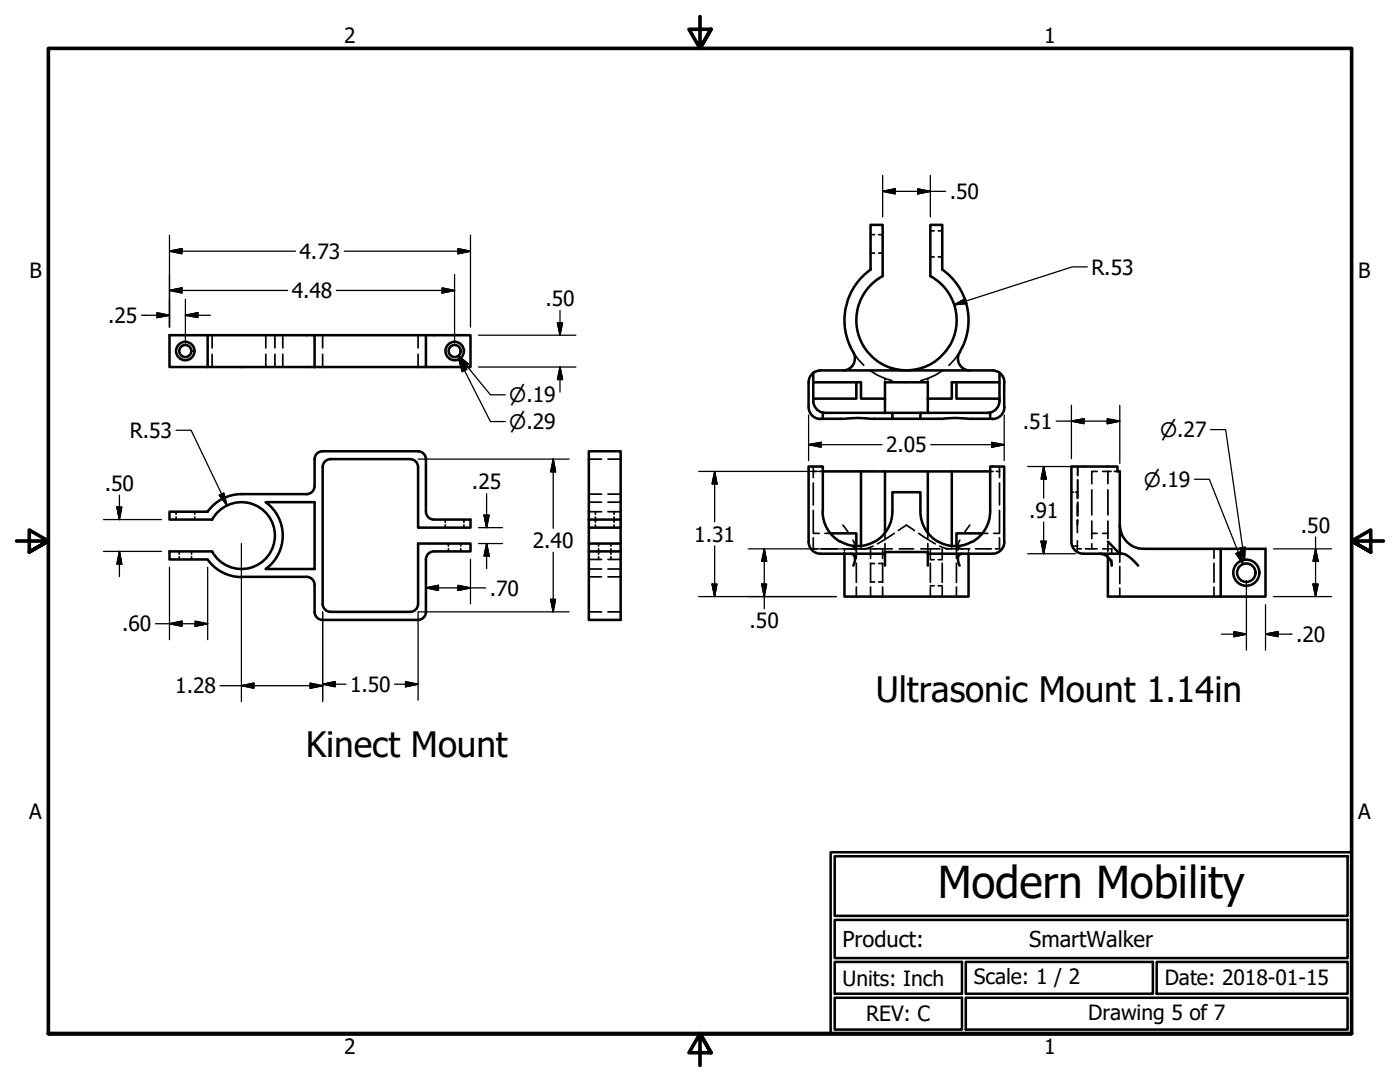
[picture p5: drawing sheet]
<svg xmlns="http://www.w3.org/2000/svg" width="279mm" height="216mm" viewBox="0 0 279 216" stroke-linecap="round" stroke-linejoin="round" font-family="sans-serif">
<!-- layer: Visible (ANSI) -->
<g fill="none" stroke="#000" stroke-width=".51">
<path d="M173.7 53.8v-8.9h2.4v10.2M173.8 53.8a12.5 12.5 0 0 0-3.3 16.9 2.39 2.39 0 0 1-2.3 3.2M176.1 55.1a10 10 0 0 0-2.5 15.7 10 10 0 0 0 15.8-1.7M185.7 55.1v-10.2h2.3l.1 8.9a12.4 12.4 0 0 1 4 15.3M185.7 55.1a10 10 0 0 1 3.7 14M41.4 73.2h-7.6v-6.3h29v6.3M41.4 66.9v6.3h43.6v-6.3M62.8 66.9h31.1v6.3h-8.9M162.3 80a2.39 2.39 0 0 0 1.9 2.3M162.3 76.3h9.5v3.2h4.8M162.3 74.4v5.6M170.9 76.3v3.2h-8.6"/>
<path d="M190.9 76.3v3.2h8.6M192.1 69.1l-.3 .6a2.53 2.53 0 0 0 1.2 4.2h.5M198 73.9h-34.2a2.39 2.39 0 0 0-2.4 2.4v4.9M198.1 73.9l.7 .1 .7 .4M199.5 76.3h-9.6v3.2h-4.7M199.5 74.4v5.6M199.5 80a2.39 2.39 0 0 1-1.9 2.3M199.5 74.4a2.39 2.39 0 0 1 .9 1.9M200.4 76.3v4.9M61.2 98.6h-13a8.3 8.3 0 0 0-6.8 3.5M62.8 97a1.59 1.59 0 0 1-1.6 1.6M62.8 91.6v5.4"/>
<path d="M64.4 90a1.59 1.59 0 0 0-1.6 1.6M64.4 90h19a1.59 1.59 0 0 1 1.6 1.6M81.8 91.6h-15.8a1.59 1.59 0 0 0-1.6 1.6v27.3M81.9 91.6a1.59 1.59 0 0 1 1.5 1.6v12.1h10.5v-1.6h-7.3a1.59 1.59 0 0 1-1.6-1.6M85 91.6v10.5M161.4 81.2a2.39 2.39 0 0 0 2.4 2.4M164.2 82.3h33.4v1.3M164.2 94.1h21M164.2 82.3v1.3M171.8 94.1v14.8M176.6 82.4v-6.1h8.6v6.1M176.6 94.1v12.2"/>
<path d="M178.1 82.4v1.2h-3.6a34 34 0 0 0-6.7 0h-4.1M183.7 83.6h3.5a34 34 0 0 1 6.8 0h4M183.7 82.4v1.2h-5.6M189.9 94.1h-4.7v12.2M189.9 94.1h7.7M189.9 94.1v14.8M200.4 81.2a2.39 2.39 0 0 1-2.3 2.4M41.4 111.6a8.3 8.3 0 0 0 6.8 3.5M41.4 102.1h-7.6v1.6h8.5M42.3 110h-8.5v1.6h7.6M42.3 103.7a6.7 6.7 0 0 1 10.1-2 6.7 6.7 0 0 1 0 10.3 6.7 6.7 0 0 1-10.1-2M48.2 115.1h13"/>
<path d="M53 100.2h9.8v13.3h-9.8M53.1 100.2a8.2 8.2 0 0 1 0 13.3M61.2 115.1a1.59 1.59 0 0 1 1.6 1.6v5.4a1.59 1.59 0 0 0 1.6 1.6M117.5 110v13.7h6.4v-13.7M117.5 103.7h6.4M123.9 103.7v-13.7h-6.4v15.3M123.9 103.7v6.3M123.9 105.3h-6.4v3.2M123.9 108.5h-6.4v1.5h6.4M161.4 108.1a2.39 2.39 0 0 0 2.4 2.4h12.8M164.2 102a7 7 0 0 0 3.5 6.1M164.2 102v-8.9h-2.8v15"/>
<path d="M165.8 106.4h5.1v2.6M167.8 108.1a6.9 6.9 0 0 0 6.7 0M168.5 110.5v8.5h24.8v-8.5M169.6 110.5a1.17 1.17 0 0 1 1 .7 1.17 1.17 0 0 1-.1 1.2l-.2 .5M176.6 112.9v-2.7h8.6v2.7M185.2 110.5h12.8M187.2 108.1a6.9 6.9 0 0 0 6.8 0M187.3 108.1a7 7 0 0 1-3.6-6.1v-3.8h-5.6a13.9 13.9 0 0 1-.4 6.3 7 7 0 0 1-3.2 3.6M192.2 110.5a1.02 1.02 0 0 0-1 1.5l.3 .9M196 106.4h-5.1v2.6M200.4 108.1v-15h-2.8v8.9a7 7 0 0 1-3.6 6.1M200.4 108.1a2.39 2.39 0 0 1-2.3 2.4"/>
<path d="M213.8 108.1v-15h9.2v1h.5v16.4a4.3 4.3 0 0 1 3.2 1.9l.4 .5M213.8 108.1a2.39 2.39 0 0 0 2.4 2.4M219.4 110.5a2.46 2.46 0 0 1 2.5 2.4M221.1 108.1l2.4 2.4h-7.3M223.5 104.8a4.8 4.8 0 0 0 4.8 4.7h15.3v9.5h-22.5v-7.8M243.6 109.5h9v9.5h-9M64.4 120.5a1.59 1.59 0 0 0 1.6 1.6h15.8M83.4 120.5a1.59 1.59 0 0 1-1.5 1.6M83.4 120.5v-12h10.5v1.5h-7.3a1.59 1.59 0 0 0-1.6 1.6v10.5a1.59 1.59 0 0 1-1.6 1.6h-19"/>
<circle cx="37" cy="70" r="1.84"/>
<circle cx="37" cy="70" r="1.21"/>
<circle cx="90.7" cy="70" r="1.84"/>
<circle cx="90.7" cy="70" r="1.21"/>
<circle cx="248.7" cy="114.3" r="2.6"/>
<circle cx="248.7" cy="114.3" r="1.84"/>
</g>
<!-- layer: Hidden (ANSI) -->
<g fill="none" stroke="#000" stroke-width=".34">
<path d="M173.7 50.5h.8M173.7 46.8h.8M175.3 50.5h.8M175.3 46.8h.8M185.7 51.3h.7M185.7 46.1h.7M187.2 51.3h.8M187.2 46.1h.8M42.3 66.9v2.5M42.3 70.7v2.5M53 66.9v2.5M53 70.7v2.5"/>
<path d="M54.9 66.9v2.5M54.9 70.7v2.5M56.4 66.9v2.5M56.4 70.7v2.5M64.4 66.9v2.5M64.4 70.7v2.5M83.4 66.9v2.5M83.4 70.7v2.5M170.3 70.3l.9 1.4 1.2 1.2M173.7 74l1.4 .8 1.5 .7M176.6 75.5v.3M176.6 76v.3"/>
<path d="M176.6 75.5l1.4 .4M179.5 76.2h2.8M185.2 75.5v.3M185.2 76v.3M185.2 75.5l-1.4 .4M188.1 74l-1.4 .8-1.5 .7M191.5 70.3l-1 1.4-1.1 1.2M117.5 98.6h2.6M117.5 91.6h2.6M121.3 98.6h2.6M121.3 91.6h2.6M162.3 93.1v2.2"/>
<path d="M162.3 96.4v4.4M162.3 94.1h.6M163.6 94.1h.6M197.6 94.1h.6M198.8 94.1h.7M199.5 93.1v2.2M199.5 96.4v4.4M213.8 98.2h.4M214.6 98.2h.4v1.3M215.1 93.1v1.8M215.1 95.8v3.6M217.9 97.7v5"/>
<path d="M218.9 94.1h-1v2.4M220 94.1h1.7M221.1 94.1v2.4M221.1 97.7v5M222.4 94.1h.6M35.1 102.1v.5M35.1 103.2v.5M35.8 110v.6M35.8 111.1v.5M38.2 110v.6M38.2 111.1v.5M38.9 102.1v.5"/>
<path d="M38.9 103.2v.5M88.9 103.7v.5M88.9 104.7v.6M89.5 108.5v.5M89.5 109.5v.5M91.9 108.5v.5M91.9 109.5v.5M92.6 103.7v.5M92.6 104.7v.6M117.5 115.1h2.6M117.5 113.5h2.6M117.5 100.2h2.6"/>
<path d="M117.5 111.6h2.6M117.5 102.1h2.6M118.8 102.1v.5M118.8 103.2v1M118.8 104.7v.6M119.5 108.5v.5M119.5 109.5v1.1M119.5 111.1v.5M121.3 115.1h2.6M121.3 113.5h2.6M121.3 100.2h2.6M121.3 111.6h2.6"/>
<path d="M121.3 102.1h2.6M121.9 108.5v.5M121.9 109.5v1.1M121.9 111.1v.5M122.6 102.1v.5M122.6 103.2v1M122.6 104.7v.6M162.3 107.3v2.2h.8M162.3 101.9v4.4M162.3 106.4h1.2M163.9 109.5h3.2M164.6 106.4h1.2"/>
<path d="M168.2 104.8l1.1 1.5M168.3 109.5h4.7M168.5 109.5v.4M168.5 110.2v.3M170.2 107.8a1.3 1.3 0 0 1 .3 1.5l-.4 .1M170.6 108.9v.9M170.6 110.7v.8M170.9 109v.2M170.9 109.3v2.1M170.9 112.4v3.8M170.9 117.1v1.9M171.8 108.9v.2"/>
<path d="M171.8 109.3v.2M173.7 109.5v1.9M173.7 112.4v3.8M173.7 117.1v1.9M173.7 116.1h.8M173.7 112.4h.8M174.2 109l-1 .4-.8 .1M174.2 109.5h3.9M175.3 116.1h.8M175.3 112.4h.8M176.1 109.5v1.9M176.1 112.4v3.8"/>
<path d="M176.1 117.1v1.9M176.6 106.3v1.1M176.6 108.5v1.2M176.6 109.9v.3M178.5 106.4l-3.4 2.1M179.3 105.9l1.6-1.1 1.6 1.1M179.5 109.5h2.8M183.3 106.4l3.3 2.1M185.2 108.5v1h-1.4M185.2 106.3v1.1M185.2 109.9v.3M185.7 109.5v1.9"/>
<path d="M185.7 112.4v3.8M185.7 117.1v1.9M185.7 116.9h.7M185.7 111.7h.7M187.2 116.9h.8M187.2 111.7h.8M187.5 109l1.1 .4 .8 .1M187.6 109.5h-2.4v.2M188 109.5v1.9M188 112.4v3.8M188 117.1v1.9M188.8 109.5h4.7"/>
<path d="M189.9 108.9v.2M189.9 109.3v.2M190.9 109v.2M190.9 109.3v2.1M190.9 112.4v3.8M190.9 117.1v1.9M191.2 108.9v.9M191.2 110.7v.8M191.6 107.8a1.07 1.07 0 0 0-.1 1.6h.2M193.3 109.5v.4M193.3 110.2v.3M193.5 104.8l-1 1.5"/>
<path d="M194.7 109.5h3.2M196 106.4h1.1M198.3 106.4h1.2M199.5 107.3v2.2h-.8M199.5 101.9v4.4M214 109h.3M214.7 109h.3M215 100.8v2.1M215 109.5h.8M215 103.8v2.5M215 107.9v1.8M215 109.9v.3"/>
<path d="M215.1 100.2v2.7v-2.7M215.1 103.8l-.1 .8M216.6 109.5h1M217.7 109.5h1.2M217.9 104v2.4M217.9 108.5v1M218.9 106.4h-1v1.1M220 109.5h1.4M220 106.4h1.1M221.1 104v3.5M221.1 108.5v1.6M221.1 110.6v.6"/>
<path d="M221.6 109.5h.3v1.1M221.9 111.8v1.1M223.5 110.5v1.7M223.5 113v3.5M223.5 117.3v1.7M242.3 109.5v1.9M242.3 112.4v3.8M242.3 117.1v1.9M117.5 122.1h2.6M121.3 122.1h2.6"/>
</g>
<!-- layer: Border (ANSI) -->
<path d="M139.7 3.3v6.4l-2.2-3.9h4.4l-2.2 3.9 2.2-3.9M3.3 107.9h6.4l-3.9-2.2v4.5l3.9-2.3-3.9 2.3M276.1 107.9h-6.4l3.9-2.2v4.5l-3.9-2.3 3.9 2.3M9.7 206.2v-196.5h260v196.5h-260h260M141.9 210.1l-2.2-3.9 2.2 3.9h-4.4l2.2-3.9v6.4" fill="none" stroke="#000" stroke-width=".72"/>
<!-- layer: Title (ANSI) -->
<path d="M165.8 170.1h103.9v36.1h-103.9zM166.6 170.9h102.3v11.9h-102.3zM166.6 183.6h102.3v7.6h-102.3zM166.6 191.9h25.4v6.4h-25.4zM166.6 199.1h25.4v6.3h-25.4zM192.7 191.9h37.4v6.4h-37.4zM192.7 199.1h76.2v6.3h-76.2zM230.8 191.9h38.1v6.4h-38.1z" fill="none" stroke="#000" stroke-width=".51"/>
<!-- layer: Dimension (ANSI) -->
<g fill="none" stroke="#000" stroke-width=".25">
<path d="M176.1 38.2l2.5-.5v1zM176.1 38.2h12.6M176.1 35v8.3M183.1 37.7l2.6 .5-2.6 .5zM185.7 35v8.3M33.8 50.1l2.5-.5v1zM33.8 58l2.5-.6v1.1zM33.8 50.1h25.2M33.8 46.9v18.4M33.8 58h23.6M37 59.7v8.8M67.1 58h23.6"/>
<path d="M68.7 50.1h25.2M88.2 57.4l2.5 .6-2.5 .5zM90.7 54.8v13.7M91.4 49.6l2.5 .5-2.5 .5zM93.9 46.9v18.4M217 53.3h-3l-23.6 7.5M28.2 62.9h5.6M31.3 62.4l2.5 .5-2.5 .5zM37 62.9l2.5-.5v1zM37 62.9h5M91.5 71l2 1.6-.8 .6zM91.5 71l6.4 7.8h2.9"/>
<path d="M91.6 71.7l1.5 2-.9 .5zM91.6 71.7l6.3 12.4h2.9M95.5 66.9h19.4M95.5 73.2h19.4M111.3 64.4h1l-.5 2.5zM111.8 73.2l.5 2.5h-1zM111.8 62v4.9M111.8 73.2v5M190.4 60.8l2.3-1.2 .3 1zM23.8 98.8v4.9M35.1 85.9h3l7.2 14.9M43.8 98.8l.9-.4 .6 2.4z"/>
<path d="M83.4 91.6h30.2M97.1 98.5v6.8M110.4 91.6l.5 2.5h-1zM110.4 91.6v13.8M139.4 94.1h35.6M142.6 94.1l.5 2.5h-1zM142.6 94.1v10M161.4 88.7l2.5-.4v.9zM161.4 88.7h14.6M161.4 82.8v9.1M185.8 88.7h14.6M197.9 88.3l2.5 .4-2.5 .5z"/>
<path d="M200.4 82.8v9.1M205.1 93.1h9.5M208.3 93.1l.5 2.5h-1zM208.3 93.1v6.3M210.8 84h12.7M213.8 84l2.5-.4v.9zM213.8 80.9v10.6M221 83.6l2.5 .4-2.5 .5zM223.5 80.9v11.6M238.4 95.6h2.9l6.8 17M241.6 85.7h3l3.8 26M20.7 103.7h11.5"/>
<path d="M20.7 110h11.5M23.3 101.2h1l-.5 2.5zM23.8 110l.5 2.6h-1zM23.8 110v5.1M33.8 113.2v14.4M41.4 113.2v14.4M48.2 108.5v31.5M85 117.3l2.5-.5v1zM85 117.3h11.9M91.4 116.8l2.5 .5-2.5 .5zM93.9 111.6v8.9M95.5 108.5h4.8"/>
<path d="M95.5 105.3h4.8M96.6 102.8h1l-.5 2.5zM97.1 108.5l.5 2.5h-1zM97.1 108.5v5M109.9 119.6h1l-.5 2.5zM110.4 110.2v11.9M139.4 119h27.5M142.1 116.5h1l-.5 2.5zM142.6 108.9v10.1M149.4 109.5h25.6M152 116.5h1l-.5 2.5zM152.5 109.5l.5 2.5h-1z"/>
<path d="M152.5 109.5v12M205.1 110.5h9.5M207.8 108h1l-.5 2.5zM208.3 104.2v6.3M246.7 110.4l.9-.3 .5 2.5zM247.5 109.3l1-.1-.1 2.5zM248.8 115.9v13.8M254.1 119h11.6M254.1 109.5h11.6M262 116.5h1.1l-.5 2.5zM262.6 109.5l.5 2.5h-1.1zM262.6 107.1v11.9"/>
<path d="M31 124.5h10.4M33.8 124.5l2.5-.5v1zM38.9 124l2.5 .5-2.5 .5zM43.9 136.8h20.5M48.2 136.8l2.5-.5v1zM61.9 136.3l2.5 .5-2.5 .5zM64.4 136.5l2.5-.5v1zM64.4 136.5h4.6M64.4 122.1v17.9M78.7 136.5h4.7M80.9 136l2.5 .5-2.5 .5zM113.6 122.1h-30.2v17.6"/>
<path d="M243.8 126.5h5M246.3 126l2.5 .5-2.5 .5zM252.6 126.5l2.5-.5v1zM252.6 126.5h5.3M252.6 120.6v9.1"/>
</g>
<g fill="#000" stroke="#000" stroke-width=".25">
<path d="M176.1 38.2l2.5-.5zM176.1 38.2l2.5-.5v1zM183.1 38.7l2.6-.5zM183.1 37.7l2.6 .5-2.6 .5zM33.8 50.1l2.5-.5zM33.8 50.1l2.5-.5v1zM33.8 58l2.5-.6zM33.8 58l2.5-.6v1.1zM88.2 58.5l2.5-.5zM88.2 57.4l2.5 .6-2.5 .5zM91.4 50.6l2.5-.5zM91.4 49.6l2.5 .5-2.5 .5z"/>
<path d="M190.4 60.8l2.3-1.2zM190.4 60.8l2.3-1.2 .3 1zM31.3 63.4l2.5-.5zM31.3 62.4l2.5 .5-2.5 .5zM37 62.9l2.5-.5zM37 62.9l2.5-.5v1zM91.6 71.7l1.5 2zM91.6 71.7l1.5 2-.9 .5zM91.5 71l2 1.6zM91.5 71l2 1.6-.8 .6zM111.3 64.4l.5 2.5zM111.3 64.4h1l-.5 2.5z"/>
<path d="M111.8 73.2l.5 2.5zM111.8 73.2l.5 2.5h-1zM43.8 98.8l1.5 2zM43.8 98.8l.9-.4 .6 2.4zM110.4 91.6l.5 2.5zM110.4 91.6l.5 2.5h-1zM142.6 94.1l.5 2.5zM142.6 94.1l.5 2.5h-1zM161.4 88.7l2.5-.4zM161.4 88.7l2.5-.4v.9zM197.9 89.2l2.5-.5zM197.9 88.3l2.5 .4-2.5 .5z"/>
<path d="M208.3 93.1l.5 2.5zM208.3 93.1l.5 2.5h-1zM213.8 84l2.5-.4zM213.8 84l2.5-.4v.9zM221 84.5l2.5-.5zM221 83.6l2.5 .4-2.5 .5zM23.3 101.2l.5 2.5zM23.3 101.2h1l-.5 2.5zM23.8 110l.5 2.6zM23.8 110l.5 2.6h-1zM85 117.3l2.5-.5zM85 117.3l2.5-.5v1z"/>
<path d="M91.4 117.8l2.5-.5zM91.4 116.8l2.5 .5-2.5 .5zM96.6 102.8l.5 2.5zM96.6 102.8h1l-.5 2.5zM97.1 108.5l.5 2.5zM97.1 108.5l.5 2.5h-1zM109.9 119.6l.5 2.5zM109.9 119.6h1l-.5 2.5zM142.1 116.5l.5 2.5zM142.1 116.5h1l-.5 2.5zM152 116.5l.5 2.5zM152 116.5h1l-.5 2.5z"/>
<path d="M152.5 109.5l.5 2.5zM152.5 109.5l.5 2.5h-1zM207.8 108l.5 2.5zM207.8 108h1l-.5 2.5zM246.7 110.4l1.4 2.2zM246.7 110.4l.9-.3 .5 2.5zM247.5 109.3l.9 2.4zM247.5 109.3l1-.1-.1 2.5zM262 116.5l.6 2.5zM262 116.5h1.1l-.5 2.5zM262.6 109.5l.5 2.5zM262.6 109.5l.5 2.5h-1.1z"/>
<path d="M33.8 124.5l2.5-.5zM33.8 124.5l2.5-.5v1zM38.9 125l2.5-.5zM38.9 124l2.5 .5-2.5 .5zM48.2 136.8l2.5-.5zM48.2 136.8l2.5-.5v1zM61.9 137.3l2.5-.5zM61.9 136.3l2.5 .5-2.5 .5zM64.4 136.5l2.5-.5zM64.4 136.5l2.5-.5v1zM80.9 137l2.5-.5zM80.9 136l2.5 .5-2.5 .5z"/>
<path d="M246.3 127l2.5-.5zM246.3 126l2.5 .5-2.5 .5zM252.6 126.5l2.5-.5zM252.6 126.5l2.5-.5v1z"/>
</g>
<text font-size="8.8" x="187.2" y="179.2">Modern Mobility</text>
<g font-size="7">
<text x="174.8" y="140">Ultrasonic Mount 1.14in</text>
<text x="61" y="151.1">Kinect Mount</text>
</g>
<g font-size="4.4">
<text x="168.1" y="189">Product:</text>
<text x="205.4" y="189">SmartWalker</text>
</g>
<g font-size="4.2">
<text x="68.7" y="8.6">2</text>
<text x="208.4" y="8.6">1</text>
<text x="189.5" y="39.7">.50</text>
<text x="59.8" y="51.6">4.73</text>
<text x="5.9" y="55.5">B</text>
<text x="58.2" y="59.5">4.48</text>
<text x="217.8" y="54.8">R.53</text>
<text x="271.1" y="55.5">B</text>
<text x="21.6" y="64.4">.25</text>
<text x="108.8" y="61.1">.50</text>
<text x="25.9" y="87.4">R.53</text>
<text x="204.1" y="85.6">.51</text>
<text x="176.8" y="90.3">2.05</text>
<text x="20.9" y="97.9">.50</text>
<text x="94.2" y="97.7">.25</text>
<text x="205.4" y="103.3">.91</text>
<text x="259.6" y="106.3">.50</text>
<text x="106.3" y="109.3">2.40</text>
<text x="138.6" y="108.1">1.31</text>
<text x="97.7" y="118.8">.70</text>
<text x="24.4" y="126">.60</text>
<text x="149.6" y="125.3">.50</text>
<text x="258.7" y="128.1">.20</text>
<text x="35" y="138.3">1.28</text>
<text x="69.8" y="138">1.50</text>
<text x="5.8" y="163.4">A</text>
<text x="271" y="163.4">A</text>
<text x="168.1" y="196.7">Units: Inch</text>
<text x="194.4" y="196.4">Scale: 1 / 2</text>
<text x="232.5" y="196.6">Date: 2018-01-15</text>
<text x="172.9" y="203.8">REV: C</text>
<text x="217.2" y="203.5">Drawing 5 of 7</text>
<text x="68.7" y="210.3">2</text>
<text x="208.4" y="210.3">1</text>
</g>
<g font-size="4">
<text x="101.6" y="80.2">⌀.19</text>
<text x="101.6" y="85.6">⌀.29</text>
<text x="231.5" y="87.2">⌀.27</text>
<text x="228.3" y="97.1">⌀.19</text>
</g>
</svg>
